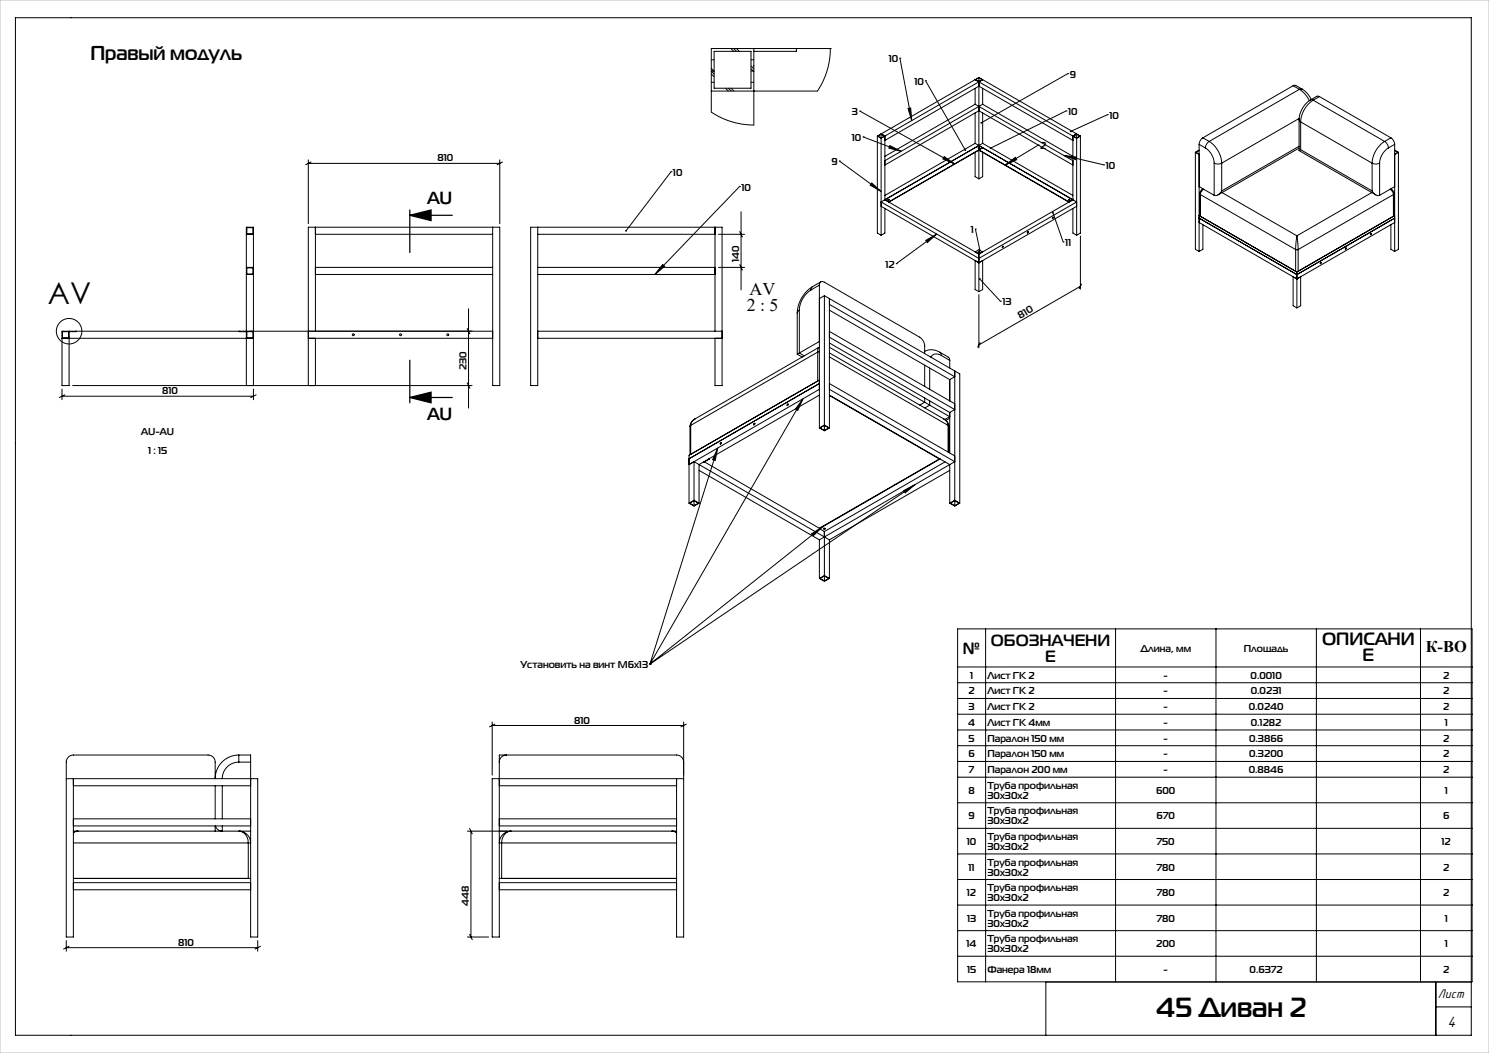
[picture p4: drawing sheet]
<svg xmlns="http://www.w3.org/2000/svg" width="420mm" height="297mm" viewBox="0 0 420 297" stroke-linecap="round" stroke-linejoin="round" font-family="sans-serif">
<g fill="none" stroke="#000" stroke-width=".28">
<path d="M4.4 5h410.6v287h-410.6zM200.6 16.9h.8M200.6 19.3l.8 .8M201.4 14.5h10.4v10.4h-10.4zM206.1 13.7l.8 .8M206.9 13.7l.8 .8M207.7 13.7l.8 .8M211.8 16.9h.8M211.8 19.4l.8 .8M211.8 18.6l.8 .8M212.5 18.4l.1 .2M212.6 13.7v21.6l-2.7-.2-2.7-.5-2.6-.9-2.5-1.2-1.5-.9v-17.9h33.6"/>
<path d="M224.6 13.7v.8h-12M234.2 13.7h.1M234.2 13.7l-.2 3.2-.7 3.1-1.2 2.9-1.5 2.8h-30M253.8 16.4h.1M253.8 16.4l3.4 17.6M200.6 20h.8M200.6 23.2h.8M200.6 20.9l.8 .7M200.6 20.1l.8 .8M204.6 24.9l.8 .8M205.4 24.9l.8 .8M206.2 24.9l.8 .8"/>
<path d="M211.8 20h.8M211.8 23.2h.8M242.5 31.3h.1M242.5 31.3l26.7 14.9M243.5 38.6h.1M243.5 38.6l10.7 4.1M247.5 38.4v27.3l1 .7M247.5 38.4l1 .6M248.5 37.9l1 .5-1 .5M248.5 37.8l-1 .6M248.5 37.8l27.6-15.9 28.6 16.5M248.5 37.9v1"/>
<path d="M248.5 39v27.4M248.5 37.9l-.9 .5 .9 .5M248.5 37.8l1.1 .6M249.6 38.4v18l26.5 15.3M249.6 38.4l-1.1 .6M249.6 39.6l26.5-15.3 26.5 15.3M256.1 30.6l.8-.1 .3 3.5zM261.1 22.8h.1M261.1 22.8l11.2 19.5M275.1 24.9v4.5M275.1 31.9v8.5M275.1 22.5l28.6 16.5"/>
<path d="M275.1 29.4l27.5 15.9M275.1 29.4l-25.5 14.7M276.1 21.9v1.1M276.1 23.1v17.9M276.1 21.9l-.9 .6 .9 .5M276.1 21.9l.9 .6-.9 .5M277.2 24.9v4.5M277.2 31.9v8.5M277.2 22.5l-27.6 15.9M277.2 29.4l25.4 14.7M277.2 29.4l-27.6 15.9M300.7 31.3h.1"/>
<path d="M300.7 31.3l-21.2 10.5M301.2 20.8h.1M301.2 20.8l-24.4 13.8M303.7 37.9l-.9 .5 .9 .5M303.7 37.9l.9 .5-.9 .5M303.7 37.9v1M303.7 39v27.4M303.7 37.8l-1.1 .6v18M304.7 38.4v27.3l-1 .7M304.7 38.4l-1 .6M312.4 32.3h.1M312.4 32.3l-10.4 4.8"/>
<path d="M339.3 38.9l-.8 .8-.3 1M339.3 38.9l1.8 1M341.1 39.9a7.8 7.8 0 0 1 3.5 6.1M341.1 39.9l-.8 .8-.3 1M364.8 24.2l.6-.1 1.9 1M364.8 24.2l-25.5 14.7M364.8 24.2l1.7 1M366.4 33.8l.5 .6M366.4 33.8v8.7M366.4 33.4l-21.8 12.6M366.5 25.2a7.6 7.6 0 0 1 2.8 3.2M366.5 25.2l-25.4 14.7"/>
<path d="M366.9 34.4l20.1 11.6M366.9 34.4v7.8M367.3 25.1l1.4 1.2 1.2 1.8M367.3 25.1l-.8 .1M369.7 28.2a7 7 0 0 0-3.3 5.6M369.7 28.2l.7 .1M370.4 28.3a7.8 7.8 0 0 0-3.5 6.1M370.4 28.3l20.2 11.6M372.2 27.2l-.7-.1-1.8 1.1M372.2 27.2l20.1 11.7M372.2 27.2l-1.8 1.1M390.6 39.9a7.8 7.8 0 0 0-3.6 6.1"/>
<path d="M390.6 39.9l.7 .8 .3 1M392.3 38.9l.8 .8 .3 1M392.3 38.9l-1.7 1M87 45.1v18M87 46.1h54M87.7 45.7l-1.5 .8M141 45.1v18M141.7 45.7l-1.5 .8M189.3 48.4h.1M189.3 48.4l-12.7 16.7M208.6 52.6h.1M208.6 52.6l-23.9 24.8"/>
<path d="M209 59.7v22.1M236.8 45.4h.1M236.8 45.4l11.7 8.6M245.9 51.6l2.6 2.4-3.1-1.8zM248.5 58.2l27.6 15.9 27.6-15.9M249.6 58.8v6.9l-1.1 .7M249.6 46.6l26.5-15.4 26.5 15.4M250.5 56.4h.3M250.7 57l25.4-14.6 25.4 14.6M251 41.1l3.2 1.6-3.5-.9zM266.3 44.2l2.9 2-3.2-1.4zM275.1 43v6.8l1 .6"/>
<path d="M275.1 40.4l28.6 16.6-27.6 15.9-27.6-15.9 28.7-16.6M275.1 40.4l-25.5 14.7M275.9 41.7h.4M276.1 41.6v.2M276.1 50.4v-8.1l25.5 14.7 1-.6M277.2 43v6.8l-1.1 .6M277.2 41.7l-26.5 15.3M277.2 40.4l25.4 14.7M283.5 46.6l2.9-2.2 .4 .6zM292.9 40.9h.1M292.9 40.9l-9.4 5.7M297 60l2.9 8.2"/>
<path d="M300.1 43.9l3.5 .4-.1 .7zM300.1 43.9l11.3 2.6M301.4 56.4h.4M302.6 56.4l-26.5 15.3M302.6 58.8v6.9l1.1 .7M311.4 46.5h.1M337.2 43v27.3l1 .6M337.2 43l1 .6M338.2 52.6l4.3 2.5M338.2 40.7v30.2M338.2 40.7l1.8 1M338.2 42.4l-.9 .6 .9 .5"/>
<path d="M338.2 42.3l-1 .7M338.4 54.7v6.1l.2 .2v-6.1M338.4 54.7l.2 .2M338.6 54.9l26.9 15.5M339.3 53.2l-.6 .7-.3 .8M339.5 53.4l-.7 .7-.2 .8M340 41.7a5.5 5.5 0 0 1 2.5 4.3M342.5 46l1 .3 1.1-.3M342.5 46v9.1M344.6 53.9a1.91 1.91 0 0 1-2.1 1.2M344.6 46v7.9M344.7 54.3l21.1 12.2"/>
<path d="M366.4 41.8l-22.9 13.2M366.4 42.5l21.7 12.5M366.4 41.3l-21.8 12.6M366.9 42.2l-.5 .3M366.9 42.2l20.1 11.7M386.9 54.3l-21.1 12.2M387 46l1.1 .3 1-.3M387 53.9a1.91 1.91 0 0 0 2.1 1.2M387 46v7.9M389.1 46v9.1M391.6 41.7a5.5 5.5 0 0 0-2.5 4.3M392.1 53.4l.7 .7 .2 .8"/>
<path d="M392.3 53.2l.6 .7 .3 .8M393 54.9l-26.8 15.5M393.2 54.7v6.1l-.2 .2v-6.1M393.2 54.7l-.2 .2M393.4 40.7l-1.8 1M393.4 40.7v30.2M393.4 52.6l-4.3 2.5M393.4 42.4l.9 .6-.9 .5M393.4 42.3l1.1 .7M394.5 43v27.3l-1.1 .6M394.5 43l-1.1 .6M69.5 66.1h2"/>
<path d="M69.5 75.4h2M69.5 77.4h2M69.5 64.8h.1M69.6 64.2h1.8v1.8h-1.8zM69.6 75.6h1.8v1.7h-1.8zM71.4 64.8h.1M89 64.1v29.3M89 66.1h50M89 75.4h50M89 77.4h50M139 64.1v44.7h2v-44.7h-54v44.7M151.7 64.1v44.7h-2v-44.7h54v44.7h-2v-13.4"/>
<path d="M151.7 66.1h50M151.7 75.4h50M151.7 77.4h50M186.9 74.6l.6 .5-2.8 2.3zM201.7 64.1v29.3M202.7 66.1h7.3M202.7 75.4h7.3M208.7 65.3l.7 1.5M208.7 74.7l.7 1.5M231.5 79.5l-2.3 1.4M252.8 74.4h.1M261.1 67.8l3.1-1.8-2.6 2.4z"/>
<path d="M264.2 66l-11.4 8.4M275.1 73.5v8.2l1 .6M275.1 71l1-.6 1.1 .6M275.1 64.6h.1M275.1 64.6l1.3 6.1M275.9 71.1h.4M276.1 71.7v10.6M276.4 78.7l5.8 6.3M277.2 73.5v8.2l-1.1 .6M282.9 69.4l-.2 .4M290 65.4l-.2 .3M296.9 61.6h-.1"/>
<path d="M297 61.3l-.1 .3M299.9 68.2h.1M304.7 66.6v15M338.2 61.5l27.6 16 27.6-16M338.2 62.8l27.6 15.9M338.4 60.7l-.2 .1 27.6 15.9M339.3 63.4v6.9l-1.1 .6M365.5 70.4h.7M365.5 70.4v6.1l.3 .1 .4-.1v-6.1M365.8 66.5l-.3 3.9M365.8 66.5l.4 3.9M365.8 76.7v10.1"/>
<path d="M365.8 78.7l-1-.6v8.1l1 .6M366.9 78.1v8.1l-1.1 .6M372.6 74l-.2 .3M379.7 69.9l-.2 .3M386.6 66.1l-.1 .1M386.7 65.8l-.1 .3M392.3 63.4v6.9l1.1 .6M393.2 60.7l.2 .1-27.6 15.9M393.4 62.8l-27.6 15.9M17.5 95.4h54M17.5 94.6l.1 .2M17.5 93.8l.1 .2"/>
<path d="M17.6 93.6h1.8v1.7h-1.8zM17.9 93.4l.1 .2M19.4 94.9l.1 .1M19.5 93.4v15.4h-2v-15.4h121.5M21.5 93.4l-2 .2M67.5 93.4l2 .2M67.9 93.4l.1 .2M68.7 93.4l.1 .2M69.5 94.2l.1 .2M69.6 93.6h1.8v1.7h-1.8zM87 95.4h52M89 95.4v13.4"/>
<path d="M131.8 92.7l.7 1.5M132.2 87.1v28M151.7 95.4h52M151.7 93.4h52M224.9 88.3v11.6M224.9 99.9l1.4 .8M225.5 99.6l-.6 .3M225.5 87.5l-.6 .8M225.5 87.5v12.1M225.5 99.6l1.3 .8M228.8 81.8a7.3 7.3 0 0 0-3.3 5.7M229.2 80.9l-.4 .9"/>
<path d="M229.2 80.9a9.3 9.3 0 0 0-4.3 7.4M230.7 99.3v8.2M230.7 99.3l-35.9 20.7M230.8 98.1l-.1 1.2M230.8 98.1l-34.8 20.1-.9 .8-.3 1M231.1 98l-.3 .1M231.1 80.4l.4-.9 1 .1 27.1 15.6 .7 .8 .4 1 .1 2.7M231.1 99.2l-.4 .1M231.1 96.3l-5.6 3.3M231.1 80.4v40.3M231.1 80.4l-2.3 1.4M232.5 83.4v36.5"/>
<path d="M232.5 83.4l38.2 22v36.5M232.5 83.4l-1.4 .8M234 99.5l32.3 18.7 .8 .8 .3 1M234 97.9l26.8 15.6M234 84.2v36.5M234 87.5l33.9 19.6M234 85.9l35.3 20.4-1.4 .8M234 95.1l35.3 20.4-1.4 .8M234 93.5l35.3 20.4M234 96.7l33.9 19.6M260.8 99.1a4.3 4.3 0 0 1 4.3 .3M265.1 99.4l2.5 1.4 .3 .8"/>
<path d="M265.1 99.4l.4 .9M276.1 83.1v15M276.5 96.6l-.7 1.3M282.2 85h.1M304.7 80.8l-28.6 16.5M305.1 80.1l-.7 1.3M17.5 109.8v3M17.5 111.8h54M18.3 111.4l-1.6 .7M20.5 108.8h112.7M69.5 108.8v-44.7h2v44.7M71.5 109.8v3"/>
<path d="M72.3 111.4l-1.6 .7M131.8 108l.7 1.5M194.8 120l-.2 .3M194.8 120v8.1M196.1 118.1l-1.1 .9-.4 1.3M212.9 119.4l-.2 .4M222.3 114l-.2 .4M226.5 112.5l-1.5 3.3-.6-.4zM226.5 112.5l-43.2 74.8M231.1 111.4l-33.9 19.6v10.9M231.1 107.2l-36.7 21.2v13.5M231.1 109.8l-36.7 21.2"/>
<path d="M231.1 108.2l-36.7 21.2M232.5 120l-1.2 .7 1.2 .7M232.5 120v1.4M232.5 119.9l1.5 .8M232.5 120l1.3 .7-1.3 .7M232.5 119.9l-1.4 .8M234 111.5l31.2 18-34.1 19.6M234 109.8l35.3 20.4-1.4 .8M234 108.2l35.3 20.4M234 111.4l33.9 19.6M234 100.7l33.4 19.3M260.8 113.5l1.4 .8"/>
<path d="M260.8 103v6M260.8 112.3v1.2M260.8 113.5l-1.4 .7M262.2 114.3l5.7 3.2-1.4 .8M262.2 114.3l-1.3 .8M262.2 103.8v6M262.2 113.1v1.2M265.5 100.3a1.98 1.98 0 0 0-2.9 .4M265.5 100.3l2.4 1.3M266.2 118.1l1.1 1.1 .3 1.1M267.4 120l.2 .3M267.4 120v7.5"/>
<path d="M267.9 101.6v2.2M267.9 107.1v6M267.9 116.3v11.5M267.9 118l-1.1 .6M269.3 104.6v36.5M194.6 120.3v8M197.2 132.7l33.9 19.6M198.7 130.3l32.4 18.7M199.9 129.5h.1M200 129.5l-1.5 .8M200 129.4v.1M202.4 126.4l-.7 3.5-.7-.3z"/>
<path d="M202.4 126.4l-19.1 60.9M203.5 124.9l-.3 .4M231.1 120.7l1.4 .8 1.5-.8M254.9 138.4l3.2-1.7-2.8 2.3zM258.1 136.7l-74.8 50.6M265 129.5l-33.9 19.5M266.6 130.3l-34.1 19.6M267.6 120.3v7.3M267.9 131v10.9M267.9 131l-36.8 21.3M267.9 132.7l-33.9 19.6M194.4 141.9l1.4 .8 1.4-.8"/>
<path d="M195.8 141.1l1.4 .8M195.8 141.1v-10.9l38.2 22.1M195.8 141.2v1.4M195.8 141.1l-1.4 .8M195.8 141.2l-1.3 .7 1.3 .7M195.8 141.2l1.2 .7-1.2 .7M228.9 150.6l3-2-2.5 2.6zM231.1 149v.1M231.1 152.3v10.8M231.1 149.1l1.4 .8M231.9 148.6l-48.6 38.7M232.3 149h.5z"/>
<path d="M232.5 149.9v12.4M234 152.3v10.8M267.9 141.9l1.4 .8 1.4-.8M269.3 141.2l-1.2 .7 1.2 .7M269.3 141.1l1.4 .8M269.3 141.2v1.4M269.3 141.1l-1.4 .8M269.3 141.2l1.2 .7-1.2 .7M231.1 163.1l1.4 .9 1.5-.9M232.5 162.3l1.5 .8M232.5 162.4l-1.2 .7 1.2 .8M232.5 162.4l1.3 .7-1.3 .8"/>
<path d="M232.5 162.4v1.5M232.5 162.3l-1.4 .8M270.1 177.4h145.1v99.5h-145.1zM278 177.4v99.5M314.7 177.4v99.5M343 177.4v99.5M371.3 177.4v99.5M400.7 177.4v99.5M183.3 187.3h.1M270.1 188.1h145.1M270.1 192.6h145.1M270.1 197h145.1"/>
<path d="M67.4 213a6.7 6.7 0 0 0-6.7 6.6l-.1-5.1-.7-1.1-1-.4h-38.2l-.9 .2-.5 .3-.5 .8-.1 .7v49.3h2v-44.7M67.4 213v2M67.4 215a4.7 4.7 0 0 0-4.7 4.6M67.4 213h3.3v2M67.4 215h3.3M70.7 215v49.3h2v-44.7h-54M138.8 203.6v15M138.8 204.6h54M139.6 204.2l-1.5 .8M140.8 215v-2h50l.7 .1 .7 .4 .5 .8 .1 .7M140.8 215v49.3h-2v-44.7h54M142.8 213l-.8 .2-.6 .3-.5 .8-.1 .7"/>
<path d="M192.8 203.6v60.7h-2v-44.7M193.6 204.2l-1.5 .8M270.1 201.4h145.1M270.1 205.9h145.1M270.1 210.3h145.1M270.1 214.8h145.1M270.1 219.2h145.1M20.7 234.7l1.3-.3-1.3 .5M20.7 234.4h50M20.7 221.6h50M20.7 233h50M20.7 231h50"/>
<path d="M20.7 237.8h49.3M60.7 221.6v9.4M60.7 233v1.4M60.8 233l.7 1 1.2 .4v-1.4M62.7 221.6v9.4M67.4 234.4a3.1 3.1 0 0 1 3.2 3.4h-.4a3.5 3.5 0 0 0-2.6-3.4zM70 237.8v10M131.8 234.4h59M132.5 233.7l.7 1.5M132.8 234.4v29.9M140.8 221.6h50M140.8 233h50"/>
<path d="M140.8 231h50M141.5 237.8h49.3M141.5 237.8v10M141.9 235.3l1.1-.6 1.2-.3a3 3 0 0 0-2.7 3.4h-.7l.1-.5 .3-1zM190.8 234.7l-1.3-.3 1.3 .5M270.1 226.4h145.1M270.1 233.6h145.1M20.7 247.8h50M20.7 251h50M20.7 249h50M140.8 247.8h50M140.8 251h50"/>
<path d="M140.8 249h50M270.1 240.9h145.1M270.1 248.1h145.1M270.1 255.3h145.1M18.7 265.3v3M18.7 267.3h54M19.5 266.9l-1.6 .8M72.7 265.3v3M73.5 266.9l-1.6 .8M131.8 264.3h6M132.5 263.5l.7 1.6M270.1 262.5h145.1"/>
<path d="M270.1 269.7h145.1M405 277v15M415 277h-120v15M405 284h10"/>
<circle cx="250.7" cy="56.3" r=".17"/>
<circle cx="276.1" cy="41.6" r=".17"/>
<circle cx="301.5" cy="56.3" r=".17"/>
<circle cx="276.1" cy="71" r=".17"/>
<circle cx="282.9" cy="69.7" r=".17"/>
<circle cx="289.9" cy="65.6" r=".17"/>
<circle cx="297" cy="61.5" r=".17"/>
<circle cx="372.6" cy="74.2" r=".17"/>
<circle cx="379.6" cy="70.1" r=".17"/>
<circle cx="386.7" cy="66.1" r=".17"/>
<circle cx="19.5" cy="93.4" r="3.6"/>
<circle cx="99.6" cy="94.4" r=".27"/>
<circle cx="113" cy="94.4" r=".27"/>
<circle cx="126.3" cy="94.4" r=".27"/>
<circle cx="212.8" cy="119.7" r=".23"/>
<circle cx="222.2" cy="114.2" r=".23"/>
<circle cx="203.3" cy="125.1" r=".23"/>
<circle cx="232.6" cy="149" r=".23"/>
</g>
<path d="M115.6 59.2v12M115.6 60.7l6-1.5v3zM115.6 60.7h12M115.6 112.1l6-1.5v3zM115.6 101.6v12M115.6 112.1h12" fill="none" stroke="#000" stroke-width=".35"/>
<path d="M0 0h420v297h-420z" fill="none" stroke="#c0c0c0" stroke-width=".28"/>
<g fill="#000">
<path d="M276.6 34.4v.4l.2-.2-.2 .2a.25 .25 0 0 0 .3 .1 .25 .25 0 0 0 .1-.4 .25 .25 0 0 0-.4-.1zM276.2 78.5a.25 .25 0 0 0 .1 .4 .25 .25 0 0 0 .3-.2 .25 .25 0 0 0-.4-.2l.2 .2zM276.2 70.5l.1 .4h.2l-.1-.2 .2 .1v-.3zM283.5 46.6l2.9-2.2 .4 .6zM266.3 44.2l2.9 2-3.2-1.4zM272.1 42.2v.3l.3 .1-.1-.3 .2 .2v-.3zM279.3 41.6l-.1 .3 .3-.1-.3 .1a.25 .25 0 0 0 .4 .1 .25 .25 0 0 0 0-.4 .25 .25 0 0 0-.3 0zM296.8 59.8a.25 .25 0 0 0 .1 .4 .25 .25 0 0 0 .3-.2 .25 .25 0 0 0-.3-.2l.1 .2zM261.1 67.8l3.1-1.8-2.6 2.4zM245.9 51.6l2.6 2.4-3.1-1.8zM301.8 36.9v.3l.2-.1-.2 .1a.25 .25 0 0 0 .4 .1 .25 .25 0 0 0 0-.4 .25 .25 0 0 0-.4 0zM300.1 43.9l3.5 .4-.1 .7zM256.1 30.6l.8-.1 .3 3.5zM251 41.1l3.2 1.6-3.5-.9zM228.9 150.6l3-2-2.5 2.6zM254.9 138.4l3.2-1.7-2.8 2.3zM202.4 126.4l-.7 3.5-.7-.3zM226.5 112.5l-1.5 3.3-.6-.4zM176.4 64.9v.4l.2-.2-.2 .2a.25 .25 0 0 0 .4 0 .25 .25 0 0 0 0-.4 .25 .25 0 0 0-.4 0zM186.9 74.6l.6 .5-2.8 2.3z"/>
<path d="M115.6 60.7l6-1.5v3zM115.6 112.1l6-1.5v3z"/>
</g>
<text font-size="8.5" x="13.5" y="85.6">AV</text>
<text font-size="7.8" x="326.1" y="286.7">45 Диван 2</text>
<text font-size="5.6" x="25.5" y="17">Правый модуль</text>
<g font-size="5">
<text x="211.5" y="83.1">AV</text>
<text x="210.6" y="87.7">2 : 5</text>
<text x="372.9" y="182">ОПИСАНИ</text>
<text x="384.4" y="186.5">Е</text>
</g>
<g font-size="4.9">
<text x="120.5" y="57.5">AU</text>
<text x="120.5" y="118.5">AU</text>
</g>
<g font-size="4.6">
<text x="271.6" y="184.4">№</text>
<text x="279.5" y="182.1">ОБОЗНАЧЕНИ</text>
<text x="402.2" y="183.9">К-ВО</text>
<text x="294.8" y="186.7">Е</text>
</g>
<text font-size="4.4" x="408.3" y="289.8">4</text>
<text font-size="3.7" x="405.6" y="281.4">Лист</text>
<g font-size="2.8">
<text x="250.7" y="17.5">10</text>
<text x="257.9" y="23.9">10</text>
<text x="301.7" y="21.9">9</text>
<text x="240.3" y="32.4">3</text>
<text x="301.3" y="32.4">10</text>
<text x="312.9" y="33.5">10</text>
<text x="240.3" y="39.7">10</text>
<text x="123.4" y="45.5">810</text>
<text x="234.6" y="46.5">9</text>
<text x="293.4" y="42.1">2</text>
<text x="311.9" y="47.6">10</text>
<text x="189.8" y="49.6">10</text>
<text x="209.1" y="53.7">10</text>
<text x="273.8" y="65.7">1</text>
<text x="300.4" y="69.4">11</text>
<text x="208.5" y="73.9" transform="rotate(-90 208.5 73.9)">140</text>
<text x="249.7" y="75.5">12</text>
<text x="282.7" y="86.1">13</text>
<text x="287.8" y="89.9" transform="rotate(-30 287.8 89.9)">810</text>
<text x="131.6" y="104.4" transform="rotate(-90 131.6 104.4)">230</text>
<text x="45.7" y="111.2">810</text>
<text x="39.8" y="122.8">AU-AU</text>
<text x="41.8" y="128.1">1 : 15</text>
<text x="321.7" y="183.8">Длина, мм</text>
<text x="350.8" y="183.8">Площадь</text>
<text x="146.8" y="188.4">Установить на винт М6х13</text>
<text x="273.6" y="191.4">1</text>
<text x="278.5" y="191.4">Лист ГК 2</text>
<text x="328.2" y="191.4">-</text>
<text x="352.7" y="191.4">0.0010</text>
<text x="407.1" y="191.4">2</text>
<text x="273.2" y="195.9">2</text>
<text x="278.5" y="195.9">Лист ГК 2</text>
<text x="328.2" y="195.9">-</text>
<text x="352.8" y="195.9">0.0231</text>
<text x="407.1" y="195.9">2</text>
<text x="273.2" y="200.3">3</text>
<text x="278.5" y="200.3">Лист ГК 2</text>
<text x="328.2" y="200.3">-</text>
<text x="352.2" y="200.3">0.0240</text>
<text x="407.1" y="200.3">2</text>
<text x="162" y="204.1">810</text>
<text x="273.1" y="204.7">4</text>
<text x="273.2" y="209.2">5</text>
<text x="278.5" y="204.7">Лист ГК 4мм</text>
<text x="278.5" y="209.2">Паралон 150 мм</text>
<text x="328.2" y="204.7">-</text>
<text x="328.2" y="209.2">-</text>
<text x="352.3" y="209.2">0.3866</text>
<text x="352.8" y="204.7">0.1282</text>
<text x="407.1" y="209.2">2</text>
<text x="407.5" y="204.7">1</text>
<text x="273.2" y="213.6">6</text>
<text x="278.5" y="213.6">Паралон 150 мм</text>
<text x="328.2" y="213.6">-</text>
<text x="352.3" y="213.6">0.3200</text>
<text x="407.1" y="213.6">2</text>
<text x="273.3" y="218.1">7</text>
<text x="278.5" y="218.1">Паралон 200 мм</text>
<text x="328.2" y="218.1">-</text>
<text x="352.2" y="218.1">0.8846</text>
<text x="407.1" y="218.1">2</text>
<text x="273.2" y="223.9">8</text>
<text x="278.5" y="222.5">Труба профильная</text>
<text x="278.5" y="225.3">30х30х2</text>
<text x="326.1" y="223.9">600</text>
<text x="407.5" y="223.9">1</text>
<text x="273.2" y="231.1">9</text>
<text x="278.5" y="229.7">Труба профильная</text>
<text x="278.5" y="232.5">30х30х2</text>
<text x="326.3" y="231.1">670</text>
<text x="407" y="231.1">6</text>
<text x="272.7" y="238.3">10</text>
<text x="278.5" y="236.9">Труба профильная</text>
<text x="278.5" y="239.7">30х30х2</text>
<text x="326.3" y="238.3">750</text>
<text x="406.6" y="238.3">12</text>
<text x="273.2" y="245.5">11</text>
<text x="278.5" y="244.1">Труба профильная</text>
<text x="326.3" y="245.5">780</text>
<text x="407.1" y="245.5">2</text>
<text x="278.5" y="246.9">30х30х2</text>
<text x="278.5" y="251.3">Труба профильная</text>
<text x="132.3" y="255.6" transform="rotate(-90 132.3 255.6)">448</text>
<text x="272.8" y="252.8">12</text>
<text x="278.5" y="254.2">30х30х2</text>
<text x="326.3" y="252.8">780</text>
<text x="407.1" y="252.8">2</text>
<text x="272.8" y="260">13</text>
<text x="278.5" y="258.6">Труба профильная</text>
<text x="278.5" y="261.4">30х30х2</text>
<text x="326.3" y="260">780</text>
<text x="407.5" y="260">1</text>
<text x="50.2" y="266.7">810</text>
<text x="272.7" y="267.2">14</text>
<text x="278.5" y="265.8">Труба профильная</text>
<text x="278.5" y="268.6">30х30х2</text>
<text x="326.1" y="267.2">200</text>
<text x="407.5" y="267.2">1</text>
<text x="272.8" y="274.4">15</text>
<text x="278.5" y="274.4">Фанера 18мм</text>
<text x="328.2" y="274.4">-</text>
<text x="352.5" y="274.4">0.6372</text>
<text x="407.1" y="274.4">2</text>
</g>
</svg>
